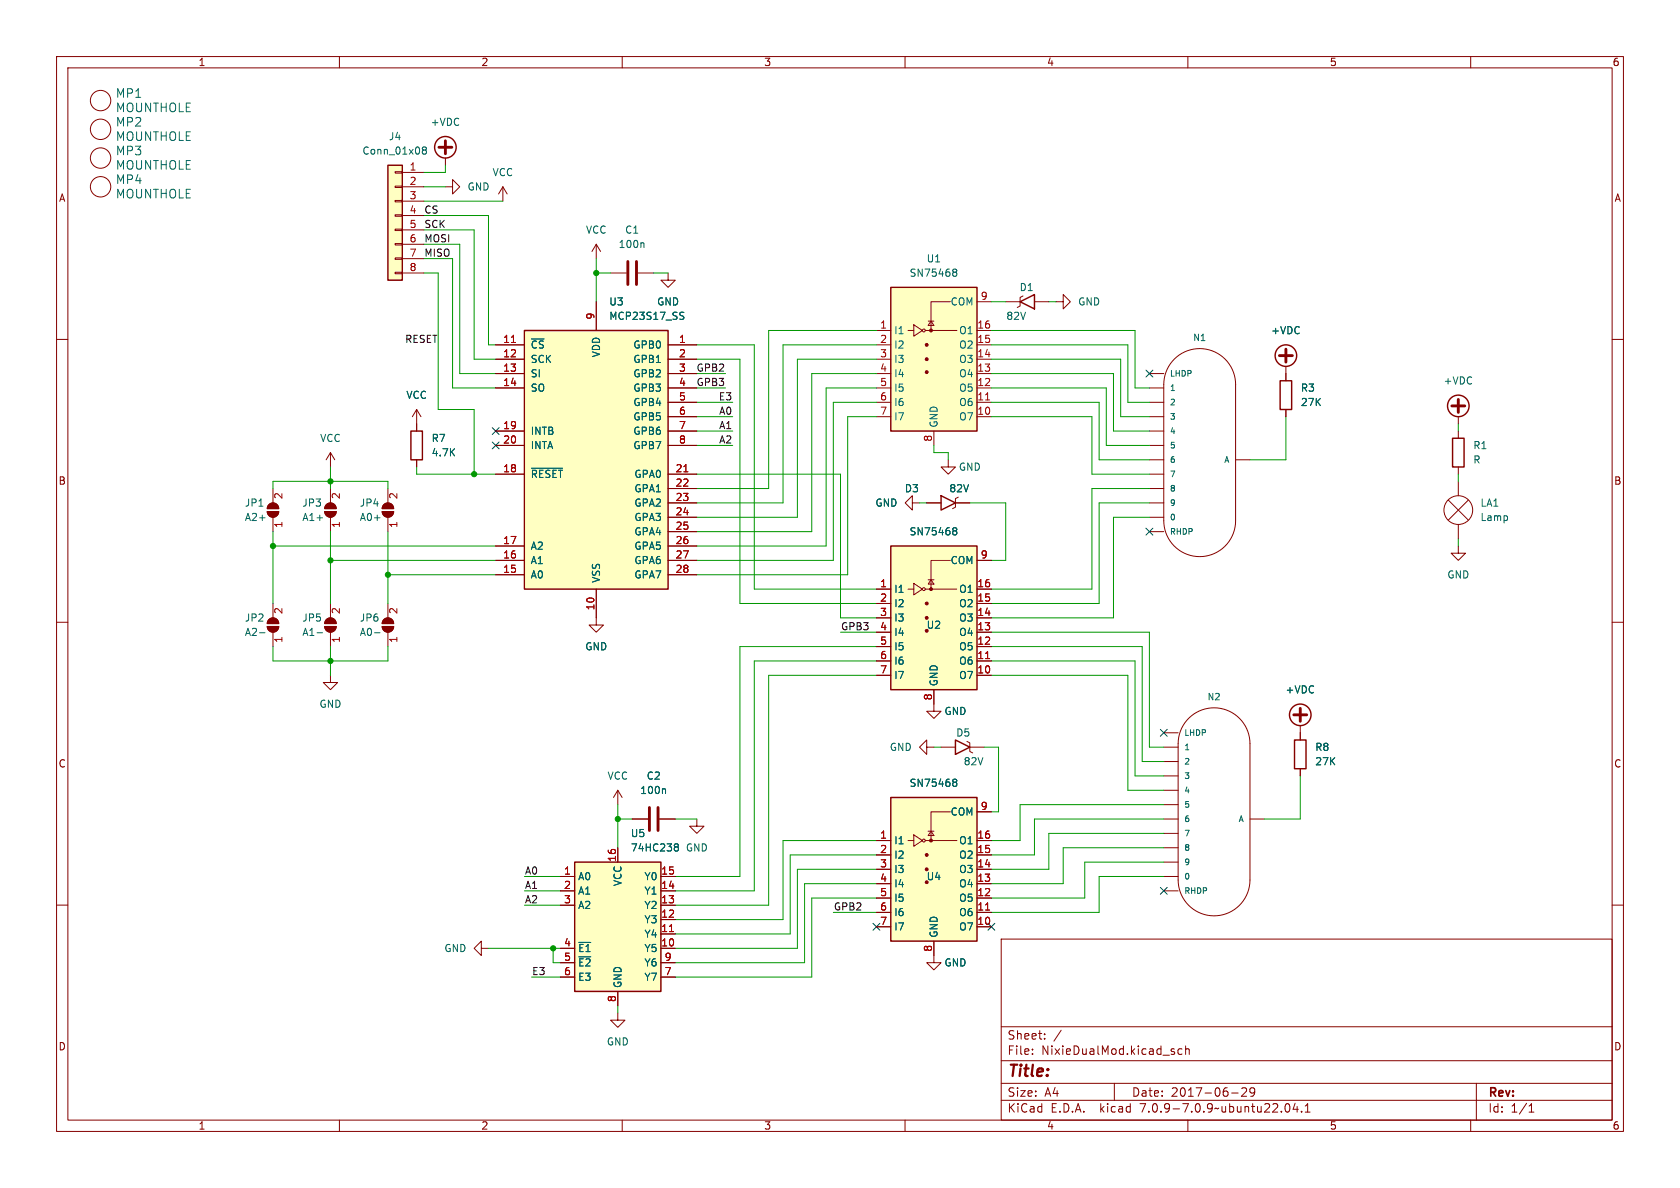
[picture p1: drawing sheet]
<svg xmlns="http://www.w3.org/2000/svg" width="297mm" height="210mm" viewBox="0 0 297 210" stroke-linecap="round" stroke-linejoin="round" font-family="sans-serif">
<g fill="none" stroke="#840000" stroke-width=".18">
<path d="M10 10h277v190h-277zM12 12h273v186h-273zM60 10v2M110 10v2M160 10v2M210 10v2M260 10v2M69.8 38h1.3v.2h-1.3zM69.8 35.4h1.3v.3h-1.3zM69.8 32.9h1.3v.2h-1.3zM69.8 30.4h1.3v.2h-1.3zM71.1 30.5h3.8"/>
<path d="M71.1 33h3.8M71.1 35.6h3.8M71.1 38.1h3.8M78.7 33h1.3v-1.2l1.3 1.2-1.3 1.3v-1.3M78.7 27.9v1.3M88.9 33l-.8 1.3M88.9 33v2.6M88.9 33l.8 1.3M10 60h2M69.8 48.1h1.3v.3h-1.3zM69.8 45.6h1.3v.2h-1.3zM69.8 43.1h1.3v.2h-1.3z"/>
<path d="M69.8 40.5h1.3v.3h-1.3zM71.1 48.3h3.8M71.1 40.6h3.8M71.1 43.2h3.8M71.1 45.7h3.8M105.4 43.2v2.5M105.4 53.3v5.1M105.4 43.2l-.8 1.3M105.4 43.2l.8 1.3M107.9 48.3h2.8M112.8 48.3h2.8M118.1 48.3v1.2h1.3l-1.3 1.3-1.3-1.3h1.3"/>
<path d="M154.9 58.4h2.6M160.5 58.4h1M161.5 57.4l1.6 1-1.6 1zM163.6 58.4h5.6M164.1 56.8h1M164.6 56.8l.5 .7h-1zM168 53.3h-3.4v5.1M172.7 58.4h2.6M172.7 53.3h2.6M177.8 53.3h2.5M180.3 53.3v.8l-.5 .3M180.8 52.3l-.5 .3v.7"/>
<path d="M182.9 53.3h2.5M186.7 53.3h1.3v-1.2l1.2 1.2-1.2 1.3v-1.3M285 60h2M73.7 72.4v3.8M73.7 72.4l-.8 1.3M73.7 72.4l.7 1.3M87.6 61h5.1M87.6 63.5h5.1M87.6 66h5.1M87.6 68.6h5.1M87.6 76.2h5.1M87.6 78.7h5.1"/>
<path d="M118.1 61h5.1M118.1 63.5h5.1M118.1 66h5.1M118.1 68.6h5.1M118.1 76.2h5.1M118.1 78.7h5.1M118.1 71.1h5.1M118.1 73.7h5.1M154.9 61h2.6M154.9 63.5h2.6M154.9 66h2.6M154.9 68.6h2.6"/>
<path d="M154.9 71.1h2.6M154.9 73.7h2.6M165.1 76.2v2.5M172.7 61h2.6M172.7 63.5h2.6M172.7 66h2.6M172.7 68.6h2.6M172.7 71.1h2.6M172.7 73.7h2.6M203.2 66h2.5M203.2 68.6h2.5M203.2 76.2h2.5"/>
<path d="M203.2 78.7h2.5M203.2 71.1h2.5M203.2 73.7h2.5M207.6 63.5a6.4 6.4 0 0 1 6.9-1.4 6.4 6.4 0 0 1 3.9 5.8v24.2a6.4 6.4 0 0 1-6.3 6.3 6.4 6.4 0 0 1-6.4-6.3v-24.2a6.3 6.3 0 0 1 1.9-4.4zM227.3 64.8v2.5M227.3 72.4v1.3M257.8 73.7v1.2M257.8 76.2v1.3M47.2 90.4h2.1a1.02 1.02 0 0 1-1 1 1.02 1.02 0 0 1-1.1-1zM47.6 89.2a1.02 1.02 0 0 1 1.1-.2 1.02 1.02 0 0 1 .6 .9h-2.1zM48.3 86.4v2.5M48.3 91.4v2.6"/>
<path d="M57.4 90.4h2a1.02 1.02 0 0 1-1 1 1.02 1.02 0 0 1-1-1zM57.7 89.2a1.02 1.02 0 0 1 1.1-.2 1.02 1.02 0 0 1 .6 .9h-2zM58.4 80v2.6M58.4 86.4v2.5M58.4 91.4v2.6M58.4 80l-.7 1.3M58.4 80l.8 1.3M67.6 90.4h2a1.02 1.02 0 0 1-1 1 1.02 1.02 0 0 1-1-1zM67.9 89.2a1.02 1.02 0 0 1 1.1-.2 1.02 1.02 0 0 1 .6 .9h-2zM68.6 86.4v2.5M68.6 91.4v2.6M73.7 81.3v1.3"/>
<path d="M87.6 99.1h5.1M87.6 96.5h5.1M87.6 83.8h5.1M118.1 99.1h5.1M118.1 96.5h5.1M118.1 83.8h5.1M118.1 86.4h5.1M118.1 88.9h5.1M118.1 91.4h5.1M118.1 94h5.1M161.3 88.9v1.3l-1.3-1.3 1.3-1.3v1.3h1.3M163.8 88.9h2.6"/>
<path d="M167.6 81.3v1.3h1.3l-1.3 1.2-1.2-1.2h1.2M168 99.1h-3.4v5M168.9 88.9v.8l-.5 .2M168.9 88.9h2.5M169.4 87.9l-.5 .2v.8M172.7 99.1h2.6M203.2 83.8h2.5M203.2 86.4h2.5M203.2 88.9h2.5M203.2 91.4h2.5M203.2 94h2.5M203.2 81.3h2.5"/>
<path d="M218.4 81.3h2.6M256 88.4l3.6 3.5M257.8 96.5v1.3h1.3l-1.3 1.3-1.3-1.3h1.3M257.8 82.6v1.2M257.8 85.1v2.5M257.8 92.7v2.6M259.6 88.4l-3.6 3.5M10 110h2M47.2 110.7h2.1a1.02 1.02 0 0 1-1 1.1 1.02 1.02 0 0 1-1.1-1.1zM47.6 109.5a1.02 1.02 0 0 1 1.1-.2 1.02 1.02 0 0 1 .6 .9h-2.1zM48.3 106.7v2.5M48.3 111.8v2.5"/>
<path d="M57.4 110.7h2a1.02 1.02 0 0 1-1 1.1 1.02 1.02 0 0 1-1-1.1zM57.7 109.5a1.02 1.02 0 0 1 1.1-.2 1.02 1.02 0 0 1 .6 .9h-2zM58.4 119.4v1.3h1.3l-1.3 1.2-1.3-1.2h1.3M58.4 106.7v2.5M58.4 111.8v2.5M67.6 110.7h2a1.02 1.02 0 0 1-1 1.1 1.02 1.02 0 0 1-1-1.1zM67.9 109.5a1.02 1.02 0 0 1 1.1-.2 1.02 1.02 0 0 1 .6 .9h-2zM68.6 106.7v2.5M68.6 111.8v2.5M87.6 101.6h5.1M105.4 104.1v6.4h1.3l-1.3 1.3-1.3-1.3h1.3M118.1 101.6h5.1"/>
<path d="M154.9 104.1h2.6M154.9 119.4h2.6M154.9 116.8h2.6M154.9 114.3h2.6M154.9 111.8h2.6M154.9 109.2h2.6M154.9 106.7h2.6M160.5 104.1h1M161.5 103.1l1.6 1-1.6 1.1zM163.6 104.1h5.6M164.1 102.5h1M164.6 102.5l.5 .8h-1z"/>
<path d="M172.7 104.1h2.6M172.7 119.4h2.6M172.7 116.8h2.6M172.7 114.3h2.6M172.7 111.8h2.6M172.7 109.2h2.6M172.7 106.7h2.6M285 110h2M109.2 139.7v2.5M109.2 139.7l-.7 1.3M109.2 139.7l.8 1.3M163.8 132.1v-1.3l-1.2 1.3 1.2 1.3v-1.3h1.3"/>
<path d="M165.1 121.9v3.8h1.3l-1.3 1.3-1.3-1.3h1.3M166.4 132.1h2.5M170.9 131.1l.5 .2v.8M171.4 132.1v.7l.6 .3M171.4 132.1h2.6M205.7 132.1h2.6M205.7 134.6h2.6M205.7 137.2h2.6M205.7 139.7h2.6M205.7 129.5h2.6M210.2 127a6.4 6.4 0 0 1 6.9-1.4 6.4 6.4 0 0 1 3.9 5.8v24.2a6.4 6.4 0 0 1-6.4 6.3 6.4 6.4 0 0 1-6.3-6.3v-24.2a6.3 6.3 0 0 1 1.9-4.4zM229.9 128.3v2.5"/>
<path d="M229.9 135.9v1.3M10 160h2M99.1 154.9h2.5M99.1 157.5h2.5M109.2 149.9v2.5M111.8 144.8h2.8M116.6 144.8h2.8M116.8 154.9h2.6M116.8 157.5h2.6M123.2 144.8v1.3h1.3l-1.3 1.2-1.3-1.2h1.3M154.9 148.6h2.6M154.9 158.8h2.6"/>
<path d="M154.9 156.2h2.6M154.9 153.7h2.6M154.9 151.1h2.6M160.5 148.6h1M161.5 147.6l1.6 1-1.6 1zM163.6 148.6h5.6M164.1 146.9h1M164.6 146.9l.5 .8h-1zM168 143.5h-3.4v5.1M172.7 148.6h2.6M172.7 158.8h2.6M172.7 156.2h2.6"/>
<path d="M172.7 153.7h2.6M172.7 151.1h2.6M172.7 143.5h2.6M205.7 144.8h2.6M205.7 154.9h2.6M205.7 157.5h2.6M205.7 142.2h2.6M205.7 147.3h2.6M205.7 149.9h2.6M205.7 152.4h2.6M221 144.8h2.5M285 160h2"/>
<path d="M85.1 167.6v-1.2l-1.3 1.2 1.3 1.3v-1.3h1.3M99.1 167.6h2.5M99.1 160h2.5M99.1 170.2h2.5M99.1 172.7h2.5M109.2 179.1v1.2h1.3l-1.3 1.3-1.3-1.3h1.3M109.2 175.3v2.5M116.8 167.6h2.6M116.8 165.1h2.6M116.8 162.6h2.6M116.8 160h2.6M116.8 170.2h2.6"/>
<path d="M116.8 172.7h2.6M154.9 163.8h2.6M154.9 161.3h2.6M165.1 166.4v3.8h1.3l-1.3 1.3-1.3-1.3h1.3M172.7 163.8h2.6M172.7 161.3h2.6M177 166h108v32h-108zM60 198v2M110 198v2M160 198v2M177 194.5h108M177 191.5h108"/>
<path d="M177 187.5h108M177 181.5h108M182.5 186.3v.1M182.5 185.5v.1M184.7 183.6v.1M184.7 182.8v.1M187.6 182.1l-1.3 2M197 191.5v3M207.5 185.9l.2 .2-.2 .3M207.5 185.4l.1 .1M209 185.5l-.5-.1-.3 .3v.4l.2 .2h.6M209.6 185.5l.2-.1 .4 .1v.9"/>
<path d="M209.6 184.9v1.5M210 198v2M217.7 193.2h1.2M219.5 192.4l.6-.1 .2 .1 .1 .3-.9 1.1h.9M221.8 192.9l-.3 .3h-.3l-.2-.3 .1-.5 .4-.1 .2 .1a.99 .99 0 0 1-.3 1.4h-.3M227.3 195.2l.2-.1a.81 .81 0 0 1 .6 .6 .81 .81 0 0 1-.3 .8l-.1 .1a.81 .81 0 0 1-.4-1.4zM229 195l-.4 1.1h.9M229.3 195.6v1M230.1 196.5v.1M230.7 196.6h.9M230.7 195.5l.5-.4v1.5M260 198v2"/>
<path d="M261 191.5v6.5M270.3 196.6h.9M270.3 195.5l.4-.4v1.5"/>
<circle cx="17.8" cy="17.8" r="1.8"/>
<circle cx="17.8" cy="27.9" r="1.8"/>
<circle cx="17.8" cy="33" r="1.8"/>
<circle cx="17.8" cy="22.9" r="1.8"/>
<circle cx="163.3" cy="58.4" r=".25"/>
<circle cx="257.8" cy="90.2" r="2.54"/>
<circle cx="163.3" cy="104.1" r=".25"/>
<circle cx="163.3" cy="148.6" r=".25"/>
</g>
<g fill="none" stroke="#840000" stroke-width=".25">
<path d="M68.6 29.2h2.5v20.3h-2.5zM92.7 58.4h25.4v45.7h-25.4zM157.5 50.8h15.2v25.4h-15.2zM180.3 53.3l2.6-1.2v2.5zM72.6 76.2h2.1v5.1h-2.1zM226.3 67.3h2v5.1h-2zM256.8 77.5h2v5.1h-2zM157.5 96.5h15.2v25.4h-15.2zM166.4 87.6l2.5 1.3-2.5 1.3zM168.9 130.8l2.5 1.3-2.5 1.3zM228.9 130.8h2v5.1h-2zM101.6 152.4h15.2v22.9h-15.2z"/>
<path d="M157.5 141h15.2v25.4h-15.2z"/>
<circle cx="78.7" cy="26" r="1.9"/>
<circle cx="227.3" cy="62.9" r="1.9"/>
<circle cx="257.8" cy="71.8" r="1.9"/>
<circle cx="229.9" cy="126.4" r="1.9"/>
</g>
<path d="M77.6 26h2.3M78.7 24.9v2.3M111 46.2v4.1M112.5 46.2v4.1M226.2 62.9h2.3M227.3 61.7v2.3M256.7 71.8h2.3M257.8 70.6v2.3M228.7 126.4h2.3M229.9 125.2v2.3M114.8 142.7v4.1M116.3 142.7v4.1" fill="none" stroke="#840000" stroke-width=".51"/>
<g fill="none" stroke="#006464" stroke-width=".18">
<path d="M74.9 26.5l-.2-.2 .2-.3h.2l.3 .2-.3 .3M74.9 26.5l-.2 .3v.3l.2 .1h.4l.1-.2v-.2l-.3-.3M74.9 26.5h.2M113.7 42.9l.1 .2v.7M120.4 55.8l.4 .1 .1 .3-.2 .3h-.3M120.4 55.2l.5 .1M168.5 48.1h.2M168.5 47.6h.4l.2 .1 .1 .2-.3 .2M168.7 48.1h.2M168.7 48.1l-.2 .1M168.9 48.1l.3 .3-.1 .3-.2 .1h-.4M94 82.8h5.4"/>
<path d="M168.5 93.4l.4-.1 .2 .1 .1 .2-.3 .2M168.5 93.8h.2M168.7 93.8h.2M168.7 93.8l-.2 .1M168.9 93.8l.3 .3-.1 .3-.2 .2-.4-.1M45.9 111.9h1M56.1 111.9h.9M66.2 111.9h1M117.5 139.4l.2 .2v.7M168.5 137.8l.4-.1 .2 .2 .1 .1-.3 .3M168.5 138.2l.2 .1M168.7 138.3h.2"/>
<path d="M168.7 138.3h-.2M168.9 138.3l.3 .2-.1 .4-.2 .1-.4-.1M119.3 149.7h.1M119.3 149.2h.4l.2 .1v.2l-.2 .2M119.4 149.7h.3M119.4 149.7l-.1 .1M119.7 149.7l.2 .3v.3l-.2 .1h-.4M102.3 166.6h2.1"/>
</g>
<g fill="#ffffc2" stroke="#ffffc2" stroke-width=".18">
<path d="M92.7 58.4h25.4v45.7h-25.4z"/>
<path d="M157.5 50.8h15.2v25.4h-15.2z"/>
<path d="M101.6 152.4h15.2v22.9h-15.2z"/>
<path d="M157.5 96.5h15.2v25.4h-15.2z"/>
<path d="M157.5 141h15.2v25.4h-15.2z"/>
<path d="M68.6 29.2h2.5v20.3h-2.5z"/>
</g>
<path d="M90.4 60.5h.7M174.2 70.7h.8M120.9 83.4h.7M174.2 116.4h.8M118.4 164.7h.7M174.2 160.9h.8" fill="none" stroke="#a90000" stroke-width=".18"/>
<g fill="#840000" stroke="#840000" stroke-width=".18">
<path d="M57.4 90.4h2a1.02 1.02 0 0 1-1 1 1.02 1.02 0 0 1-1-1z"/>
<path d="M57.7 89.2a1.02 1.02 0 0 1 1.1-.2 1.02 1.02 0 0 1 .6 .9h-2z"/>
<path d="M67.6 90.4h2a1.02 1.02 0 0 1-1 1 1.02 1.02 0 0 1-1-1z"/>
<path d="M67.9 89.2a1.02 1.02 0 0 1 1.1-.2 1.02 1.02 0 0 1 .6 .9h-2z"/>
<path d="M47.2 110.7h2.1a1.02 1.02 0 0 1-1 1.1 1.02 1.02 0 0 1-1.1-1.1z"/>
<path d="M47.6 109.5a1.02 1.02 0 0 1 1.1-.2 1.02 1.02 0 0 1 .6 .9h-2.1z"/>
<path d="M47.2 90.4h2.1a1.02 1.02 0 0 1-1 1 1.02 1.02 0 0 1-1.1-1z"/>
<path d="M47.6 89.2a1.02 1.02 0 0 1 1.1-.2 1.02 1.02 0 0 1 .6 .9h-2.1z"/>
<path d="M67.6 110.7h2a1.02 1.02 0 0 1-1 1.1 1.02 1.02 0 0 1-1-1.1z"/>
<path d="M67.9 109.5a1.02 1.02 0 0 1 1.1-.2 1.02 1.02 0 0 1 .6 .9h-2z"/>
<path d="M57.4 110.7h2a1.02 1.02 0 0 1-1 1.1 1.02 1.02 0 0 1-1-1.1z"/>
<path d="M57.7 109.5a1.02 1.02 0 0 1 1.1-.2 1.02 1.02 0 0 1 .6 .9h-2z"/>
<circle cx="163.8" cy="65.8" r=".25"/>
<circle cx="163.8" cy="63.5" r=".25"/>
<circle cx="163.8" cy="61" r=".25"/>
<circle cx="164.6" cy="58.4" r=".25"/>
<circle cx="163.8" cy="109.2" r=".25"/>
<circle cx="163.8" cy="106.7" r=".25"/>
<circle cx="164.6" cy="104.1" r=".25"/>
<circle cx="163.8" cy="153.7" r=".25"/>
<circle cx="163.8" cy="151.1" r=".25"/>
<circle cx="164.6" cy="148.6" r=".25"/>
</g>
<g fill="none" stroke="#009600" stroke-width=".18">
<path d="M74.9 38.1h11.5v22.9h1.2M74.9 33h3.8M74.9 35.6h14M78.7 29.2v1.3h-3.8M74.9 45.7h5.1v22.9h7.6M74.9 48.3h2.6v24.1h6.3v11.4M74.9 43.2h6.4v22.8h6.3M74.9 40.6h8.9v22.9h3.8M105.4 45.7v7.6M105.4 48.3h2.5M115.6 48.3h2.5M154.9 58.4h-19v28h-12.7"/>
<path d="M175.3 58.4h25.4v10.2h2.5M175.3 53.3h2.5M185.4 53.3h1.3M123.2 61h10.1v43.1h21.6M123.2 73.7h6.3M123.2 71.1h6.3M123.2 68.6h5.1M123.2 66h5.1M123.2 63.5h7.6v43.2h24.1M123.2 76.2h6.3M123.2 78.7h6.3M154.9 61h-16.5v27.9h-15.2"/>
<path d="M154.9 73.7h-5v27.9h-26.7M154.9 63.5h-13.9v27.9h-17.8M154.9 71.1h-7.6v28h-24.1M154.9 68.6h-8.9v27.9h-22.8M154.9 66h-11.4v28h-20.3M165.1 78.7v1.3h2.5v1.3M175.3 73.7h17.7v10.1h10.2M175.3 63.5h22.8v10.2h5.1M175.3 71.1h19v10.2h8.9M175.3 61h24.1v10.1h3.8M175.3 68.6h20.3v10.1h7.6M175.3 66h21.5v10.2h6.4"/>
<path d="M227.3 73.7v7.6h-6.3M257.8 74.9v1.3M48.3 96.5h39.3M48.3 86.4v-1.3h20.3v1.3M48.3 94v12.7M58.4 99.1h29.2M58.4 82.6v3.8M58.4 94v12.7M68.6 94v12.7M73.7 82.6v1.2h13.9M123.2 83.8h25.4v25.4h6.3M162.6 88.9h1.2"/>
<path d="M171.4 88.9h6.4v10.2h-2.5M203.2 91.4h-6.4v17.8h-21.5M203.2 86.4h-10.2v17.7h-17.7M203.2 88.9h-8.9v17.8h-19M257.8 83.8v1.3M257.8 95.3v1.2M48.3 114.3v2.5h20.3v-2.5M58.4 114.3v5.1M68.6 101.6h19M148.6 111.8h6.3M154.9 116.8h-21.6v40.7h-13.9M154.9 119.4h-19v40.6h-16.5"/>
<path d="M154.9 114.3h-24.1v40.6h-11.4M175.3 119.4h24.1v20.3h6.3M175.3 116.8h25.4v20.4h5M175.3 114.3h26.6v20.3h3.8M175.3 111.8h27.9v20.3h2.5M165.1 132.1h1.3M174 132.1h2.5v11.4h-1.2M229.9 137.2v7.6h-6.4M92.7 157.5h6.4M92.7 154.9h6.4M109.2 142.2v7.7M109.2 144.8h2.6"/>
<path d="M119.4 144.8h3.8M154.9 158.8h-11.4v13.9h-24.1M154.9 151.1h-15.2v14h-20.3M154.9 148.6h-16.5v14h-19M154.9 156.2h-12.7v14h-22.8M154.9 153.7h-13.9v13.9h-21.6M205.7 144.8h-22.8v6.3h-7.6M205.7 142.2h-25.4v6.4h-5M205.7 154.9h-11.4v6.4h-19M205.7 149.9h-17.7v6.3h-12.7M205.7 152.4h-13.9v6.4h-16.5M205.7 147.3h-20.3v6.4h-10.1"/>
<path d="M86.4 167.6h12.7M92.7 160h6.4M94 172.7h5.1M97.8 167.6v2.6h1.3M109.2 177.8v1.3M147.3 161.3h7.6"/>
</g>
<g fill="none" stroke="#000084" stroke-width=".18">
<path d="M87 78.1l1.2 1.2M87 75.6l1.2 1.2M88.2 78.1l-1.2 1.2M88.2 75.6l-1.2 1.2M202.6 65.4l1.2 1.2M203.8 65.4l-1.2 1.2M202.6 93.4l1.2 1.2M203.8 93.4l-1.2 1.2M205.1 128.9l1.2 1.2M206.3 128.9l-1.2 1.2M205.1 156.9l1.2 1.2M206.3 156.9l-1.2 1.2"/>
<path d="M154.3 163.2l1.2 1.2M155.5 163.2l-1.2 1.2M174.7 163.2l1.2 1.2M175.9 163.2l-1.2 1.2"/>
</g>
<g fill="#009600" stroke="#009600" stroke-width=".18">
<circle cx="48.3" cy="96.5" r=".46"/>
<circle cx="68.6" cy="101.6" r=".46"/>
<circle cx="58.4" cy="116.8" r=".46"/>
<circle cx="109.2" cy="144.8" r=".46"/>
<circle cx="97.8" cy="167.6" r=".46"/>
<circle cx="105.4" cy="48.3" r=".46"/>
<circle cx="83.8" cy="83.8" r=".46"/>
<circle cx="58.4" cy="85.1" r=".46"/>
<circle cx="58.4" cy="99.1" r=".46"/>
</g>
<text font-size="2.8" fill="#840000" x="178" y="190.9">Title:</text>
<g font-size="2.1" fill="#006464">
<text x="20.4" y="17.5">MP1</text>
<text x="20.4" y="22.6">MP2</text>
<text x="20.4" y="20">MOUNTHOLE</text>
<text x="20.4" y="27.7">MP3</text>
<text x="20.4" y="25.1">MOUNTHOLE</text>
<text x="20.4" y="32.7">MP4</text>
<text x="20.4" y="35.3">MOUNTHOLE</text>
<text x="20.4" y="30.2">MOUNTHOLE</text>
</g>
<g font-size="2.1" fill="#840000">
<text x="178" y="184">Sheet:</text>
<text x="178" y="186.7">File:</text>
<text x="184.1" y="186.7">NixieDualMod.kicad_sch</text>
<text x="178" y="196.9">KiCad</text>
<text x="178" y="194.1">Size:</text>
<text x="184.7" y="194.1">A4</text>
<text x="185.7" y="196.9">E.D.A.</text>
<text x="194.6" y="196.9">kicad</text>
<text x="200" y="194.1">Date:</text>
<text x="201.8" y="196.9">7.0.9-7.0.9~ubuntu22.04.1</text>
<text x="207" y="194.1">2017-06-29</text>
<text x="263" y="194.3">Rev:</text>
<text x="263" y="196.9">Id:</text>
<text x="267.1" y="196.9">1/1</text>
</g>
<g font-size="1.8" fill="#840000">
<text x="35" y="11.9">1</text>
<text x="85" y="11.9">2</text>
<text x="135" y="11.9">3</text>
<text x="185" y="11.9">4</text>
<text x="235" y="11.9">5</text>
<text x="285" y="11.9">6</text>
<text x="10.3" y="35.9">A</text>
<text x="285.3" y="35.9">A</text>
<text x="10.3" y="85.9">B</text>
<text x="285.3" y="85.9">B</text>
<text x="10.3" y="135.9">C</text>
<text x="285.3" y="135.9">C</text>
<text x="10.3" y="185.9">D</text>
<text x="285.3" y="185.9">D</text>
<text x="35" y="199.9">1</text>
<text x="85" y="199.9">2</text>
<text x="135" y="199.9">3</text>
<text x="185" y="199.9">4</text>
<text x="235" y="199.9">5</text>
<text x="285" y="199.9">6</text>
</g>
<g font-size="1.8" fill="#006464">
<text x="76" y="22.5">+VDC</text>
<text x="64" y="27.5">Conn_01x08</text>
<text x="68.7" y="25">J4</text>
<text x="82.6" y="33.9">GND</text>
<text x="87" y="31.3">VCC</text>
<text x="103.5" y="41.5">VCC</text>
<text x="110.4" y="41.5">C1</text>
<text x="109.3" y="44">100n</text>
<text x="163.7" y="46.6">U1</text>
<text x="160.7" y="49.1">SN75468</text>
<text x="180.2" y="51.7">D1</text>
<text x="107.6" y="54.2">U3</text>
<text x="107.6" y="56.7">MCP23S17_SS</text>
<text x="116.1" y="54.2">GND</text>
<text x="158" y="59.3">I1</text>
<text x="168" y="54.2">COM</text>
<text x="169.5" y="59.3">O1</text>
<text x="177.8" y="56.7">82V</text>
<text x="190.5" y="54.2">GND</text>
<text x="224.6" y="59.3">+VDC</text>
<text x="93.7" y="61.8">~{CS}</text>
<text x="93.7" y="64.4">SCK</text>
<text x="106.3" y="63.3" transform="rotate(-90 106.3 63.3)">VDD</text>
<text x="111.9" y="61.8">GPB0</text>
<text x="111.9" y="64.4">GPB1</text>
<text x="158" y="61.8">I2</text>
<text x="158" y="64.4">I3</text>
<text x="169.5" y="64.4">O3</text>
<text x="169.5" y="61.8">O2</text>
<text x="71.7" y="70.7">VCC</text>
<text x="93.7" y="66.9">SI</text>
<text x="93.7" y="69.4">SO</text>
<text x="111.9" y="66.9">GPB2</text>
<text x="111.9" y="69.4">GPB3</text>
<text x="111.9" y="72">GPB4</text>
<text x="158" y="66.9">I4</text>
<text x="158" y="69.4">I5</text>
<text x="158" y="72">I6</text>
<text x="169.5" y="72">O6</text>
<text x="169.5" y="69.4">O5</text>
<text x="169.5" y="66.9">O4</text>
<text x="229.9" y="69.4">R3</text>
<text x="229.9" y="72">27K</text>
<text x="255.1" y="68.2">+VDC</text>
<text x="93.7" y="77.1">INTB</text>
<text x="111.9" y="74.5">GPB5</text>
<text x="111.9" y="77.1">GPB6</text>
<text x="158" y="74.5">I7</text>
<text x="166" y="75.7" transform="rotate(-90 166 75.7)">GND</text>
<text x="169.5" y="74.5">O7</text>
<text x="56.5" y="78.3">VCC</text>
<text x="76.2" y="78.3">R7</text>
<text x="76.2" y="80.9">4.7K</text>
<text x="93.7" y="79.6">INTA</text>
<text x="111.9" y="79.6">GPB7</text>
<text x="169.4" y="83.4">GND</text>
<text x="260.4" y="79.6">R1</text>
<text x="260.4" y="82.1">R</text>
<text x="43.2" y="89.8">JP1</text>
<text x="53.3" y="89.8">JP3</text>
<text x="63.5" y="89.8">JP4</text>
<text x="93.7" y="84.7">~{RESET}</text>
<text x="112.1" y="84.7">GPA0</text>
<text x="112.1" y="87.2">GPA1</text>
<text x="112.1" y="89.8">GPA2</text>
<text x="154.7" y="89.8">GND</text>
<text x="159.9" y="87.2">D3</text>
<text x="167.7" y="87.2">82V</text>
<text x="261.6" y="89.8">LA1</text>
<text x="43.2" y="92.3">A2+</text>
<text x="53.3" y="92.3">A1+</text>
<text x="63.5" y="92.3">A0+</text>
<text x="112.1" y="92.3">GPA3</text>
<text x="112.1" y="94.8">GPA4</text>
<text x="160.7" y="94.8">SN75468</text>
<text x="261.6" y="92.3">Lamp</text>
<text x="93.7" y="99.9">A1</text>
<text x="93.7" y="97.4">A2</text>
<text x="112.1" y="97.4">GPA5</text>
<text x="112.1" y="99.9">GPA6</text>
<text x="168" y="99.9">COM</text>
<text x="93.7" y="102.5">A0</text>
<text x="106.3" y="103.1" transform="rotate(-90 106.3 103.1)">VSS</text>
<text x="112.1" y="102.5">GPA7</text>
<text x="158" y="105">I1</text>
<text x="158" y="107.5">I2</text>
<text x="169.5" y="107.5">O2</text>
<text x="169.5" y="105">O1</text>
<text x="255.8" y="102.5">GND</text>
<text x="43.2" y="110.1">JP2</text>
<text x="43.2" y="112.6">A2-</text>
<text x="53.3" y="110.1">JP5</text>
<text x="53.3" y="112.6">A1-</text>
<text x="63.5" y="110.1">JP6</text>
<text x="63.5" y="112.6">A0-</text>
<text x="158" y="110.1">I3</text>
<text x="158" y="112.6">I4</text>
<text x="163.7" y="111.4">U2</text>
<text x="169.5" y="112.6">O4</text>
<text x="169.5" y="110.1">O3</text>
<text x="103.4" y="115.2">GND</text>
<text x="158" y="115.2">I5</text>
<text x="158" y="117.7">I6</text>
<text x="169.5" y="117.7">O6</text>
<text x="169.5" y="115.2">O5</text>
<text x="56.4" y="125.3">GND</text>
<text x="158" y="120.2">I7</text>
<text x="166" y="121.4" transform="rotate(-90 166 121.4)">GND</text>
<text x="169.5" y="120.2">O7</text>
<text x="227.2" y="122.8">+VDC</text>
<text x="166.9" y="126.6">GND</text>
<text x="168.9" y="130.4">D5</text>
<text x="157.2" y="132.9">GND</text>
<text x="170.3" y="135.5">82V</text>
<text x="232.4" y="132.9">R8</text>
<text x="232.4" y="135.5">27K</text>
<text x="107.3" y="138">VCC</text>
<text x="113.1" y="140.6">100n</text>
<text x="114.2" y="138">C2</text>
<text x="160.7" y="139.3">SN75468</text>
<text x="111.4" y="148.2">U5</text>
<text x="158" y="149.5">I1</text>
<text x="168" y="144.4">COM</text>
<text x="169.5" y="149.5">O1</text>
<text x="102.1" y="155.8">A0</text>
<text x="111.4" y="150.7">74HC238</text>
<text x="113.8" y="155.8">Y0</text>
<text x="121.2" y="150.7">GND</text>
<text x="158" y="152">I2</text>
<text x="158" y="154.5">I3</text>
<text x="163.7" y="155.8">U4</text>
<text x="169.5" y="154.5">O3</text>
<text x="169.5" y="152">O2</text>
<text x="102.1" y="158.3">A1</text>
<text x="102.1" y="160.9">A2</text>
<text x="110.1" y="156.7" transform="rotate(-90 110.1 156.7)">VCC</text>
<text x="113.8" y="160.9">Y2</text>
<text x="113.8" y="158.3">Y1</text>
<text x="158" y="157.1">I4</text>
<text x="158" y="159.6">I5</text>
<text x="169.5" y="159.6">O5</text>
<text x="169.5" y="157.1">O4</text>
<text x="113.8" y="166">Y4</text>
<text x="113.8" y="163.4">Y3</text>
<text x="158" y="162.2">I6</text>
<text x="158" y="164.7">I7</text>
<text x="166" y="165.9" transform="rotate(-90 166 165.9)">GND</text>
<text x="169.5" y="164.7">O7</text>
<text x="169.5" y="162.2">O6</text>
<text x="78.5" y="168.5">GND</text>
<text x="102.1" y="168.5">~{E1}</text>
<text x="102.1" y="171">~{E2}</text>
<text x="102.1" y="173.6">E3</text>
<text x="113.8" y="168.5">Y5</text>
<text x="113.8" y="173.6">Y7</text>
<text x="113.8" y="171">Y6</text>
<text x="166.9" y="171">GND</text>
<text x="110.1" y="174.8" transform="rotate(-90 110.1 174.8)">GND</text>
<text x="107.2" y="185">GND</text>
</g>
<g font-size="1.8" fill="#a90000">
<text x="72.3" y="30.2">1</text>
<text x="72.3" y="32.8">2</text>
<text x="72.3" y="35.3">3</text>
<text x="72.3" y="37.8">4</text>
<text x="72.3" y="40.4">5</text>
<text x="72.3" y="42.9">6</text>
<text x="72.3" y="45.5">7</text>
<text x="72.3" y="48">8</text>
<text x="173.3" y="53.1">9</text>
<text x="105.2" y="56.6" transform="rotate(-90 105.2 56.6)">9</text>
<text x="155.5" y="58.2">1</text>
<text x="172.7" y="58.2">16</text>
<text x="88.9" y="60.7">11</text>
<text x="88.9" y="63.2">12</text>
<text x="88.9" y="65.8">13</text>
<text x="119.9" y="60.7">1</text>
<text x="119.9" y="63.2">2</text>
<text x="119.9" y="65.8">3</text>
<text x="155.5" y="60.7">2</text>
<text x="155.5" y="63.2">3</text>
<text x="155.5" y="65.8">4</text>
<text x="172.7" y="65.8">13</text>
<text x="172.7" y="63.2">14</text>
<text x="172.7" y="60.7">15</text>
<text x="88.9" y="68.3">14</text>
<text x="119.9" y="68.3">4</text>
<text x="119.9" y="70.9">5</text>
<text x="155.5" y="68.3">5</text>
<text x="155.5" y="70.9">6</text>
<text x="172.7" y="70.9">11</text>
<text x="172.7" y="68.3">12</text>
<text x="88.9" y="75.9">19</text>
<text x="119.9" y="73.4">6</text>
<text x="119.9" y="75.9">7</text>
<text x="155.5" y="73.4">7</text>
<text x="172.7" y="73.4">10</text>
<text x="88.9" y="83.6">18</text>
<text x="88.9" y="78.5">20</text>
<text x="119.3" y="83.6">21</text>
<text x="119.9" y="78.5">8</text>
<text x="164.8" y="78.2" transform="rotate(-90 164.8 78.2)">8</text>
<text x="50.2" y="88.3" transform="rotate(-90 50.2 88.3)">2</text>
<text x="60.4" y="88.3" transform="rotate(-90 60.4 88.3)">2</text>
<text x="70.6" y="88.3" transform="rotate(-90 70.6 88.3)">2</text>
<text x="119.3" y="86.1">22</text>
<text x="119.3" y="88.6">23</text>
<text x="50.2" y="93.4" transform="rotate(-90 50.2 93.4)">1</text>
<text x="60.4" y="93.4" transform="rotate(-90 60.4 93.4)">1</text>
<text x="70.6" y="93.4" transform="rotate(-90 70.6 93.4)">1</text>
<text x="119.3" y="91.2">24</text>
<text x="119.3" y="93.7">25</text>
<text x="88.9" y="101.3">15</text>
<text x="88.9" y="98.8">16</text>
<text x="88.9" y="96.3">17</text>
<text x="119.3" y="96.3">26</text>
<text x="119.3" y="98.8">27</text>
<text x="119.3" y="101.3">28</text>
<text x="173.3" y="98.8">9</text>
<text x="105.2" y="108" transform="rotate(-90 105.2 108)">10</text>
<text x="155.5" y="103.9">1</text>
<text x="155.5" y="106.4">2</text>
<text x="172.7" y="106.4">15</text>
<text x="172.7" y="103.9">16</text>
<text x="50.2" y="113.7" transform="rotate(-90 50.2 113.7)">1</text>
<text x="50.2" y="108.7" transform="rotate(-90 50.2 108.7)">2</text>
<text x="60.4" y="113.7" transform="rotate(-90 60.4 113.7)">1</text>
<text x="60.4" y="108.7" transform="rotate(-90 60.4 108.7)">2</text>
<text x="70.6" y="113.7" transform="rotate(-90 70.6 113.7)">1</text>
<text x="70.6" y="108.7" transform="rotate(-90 70.6 108.7)">2</text>
<text x="155.5" y="109">3</text>
<text x="155.5" y="111.5">4</text>
<text x="172.7" y="111.5">13</text>
<text x="172.7" y="109">14</text>
<text x="155.5" y="114">5</text>
<text x="155.5" y="116.6">6</text>
<text x="155.5" y="119.1">7</text>
<text x="172.7" y="119.1">10</text>
<text x="172.7" y="116.6">11</text>
<text x="172.7" y="114">12</text>
<text x="164.8" y="123.9" transform="rotate(-90 164.8 123.9)">8</text>
<text x="173.3" y="143.3">9</text>
<text x="155.5" y="148.3">1</text>
<text x="172.7" y="148.3">16</text>
<text x="99.6" y="154.7">1</text>
<text x="109" y="152.4" transform="rotate(-90 109 152.4)">16</text>
<text x="116.8" y="154.7">15</text>
<text x="155.5" y="150.9">2</text>
<text x="155.5" y="153.4">3</text>
<text x="155.5" y="156">4</text>
<text x="172.7" y="156">13</text>
<text x="172.7" y="153.4">14</text>
<text x="172.7" y="150.9">15</text>
<text x="99.6" y="157.2">2</text>
<text x="99.6" y="159.8">3</text>
<text x="116.8" y="159.8">13</text>
<text x="116.8" y="157.2">14</text>
<text x="155.5" y="158.5">5</text>
<text x="155.5" y="161">6</text>
<text x="172.7" y="161">11</text>
<text x="172.7" y="158.5">12</text>
<text x="99.6" y="167.4">4</text>
<text x="116.8" y="167.4">10</text>
<text x="116.8" y="164.8">11</text>
<text x="116.8" y="162.3">12</text>
<text x="155.5" y="163.6">7</text>
<text x="172.7" y="163.6">10</text>
<text x="99.6" y="169.9">5</text>
<text x="99.6" y="172.5">6</text>
<text x="117.4" y="172.5">7</text>
<text x="117.4" y="169.9">9</text>
<text x="164.8" y="168.3" transform="rotate(-90 164.8 168.3)">8</text>
<text x="109" y="177.2" transform="rotate(-90 109 177.2)">8</text>
</g>
<g font-size="1.8" fill="#0f0f0f">
<text x="74.9" y="40.4">SCK</text>
<text x="74.9" y="37.8">CS</text>
<text x="74.9" y="42.9">MOSI</text>
<text x="74.9" y="45.5">MISO</text>
<text x="71.5" y="60.7">RESET</text>
<text x="123" y="65.8">GPB2</text>
<text x="123" y="68.3">GPB3</text>
<text x="127" y="70.9">E3</text>
<text x="127" y="73.4">A0</text>
<text x="127" y="75.9">A1</text>
<text x="127" y="78.5">A2</text>
<text x="148.6" y="111.5">GPB3</text>
<text x="92.7" y="154.7">A0</text>
<text x="92.7" y="159.8">A2</text>
<text x="92.7" y="157.2">A1</text>
<text x="147.3" y="161">GPB2</text>
<text x="94" y="172.5">E3</text>
</g>
<g font-size="1.6" fill="#006464">
<text x="210.8" y="60.5">N1</text>
<text x="213.4" y="124">N2</text>
</g>
<g font-size="1.4" fill="#006464">
<text x="206.8" y="69.3">1</text>
<text x="206.8" y="71.9">2</text>
<text x="206.8" y="66.8">LHDP</text>
<text x="206.8" y="74.4">3</text>
<text x="206.8" y="76.9">4</text>
<text x="206.8" y="79.5">5</text>
<text x="206.8" y="82">6</text>
<text x="216.3" y="82">A</text>
<text x="206.8" y="84.6">7</text>
<text x="206.8" y="87.1">8</text>
<text x="206.8" y="89.6">9</text>
<text x="206.8" y="92.2">0</text>
<text x="206.8" y="94.7">RHDP</text>
<text x="209.3" y="130.3">LHDP</text>
<text x="209.3" y="132.8">1</text>
<text x="209.3" y="135.4">2</text>
<text x="209.3" y="137.9">3</text>
<text x="209.3" y="140.4">4</text>
<text x="209.3" y="143">5</text>
<text x="209.3" y="145.5">6</text>
<text x="209.3" y="148.1">7</text>
<text x="218.8" y="145.5">A</text>
<text x="209.3" y="155.7">0</text>
<text x="209.3" y="150.6">8</text>
<text x="209.3" y="153.1">9</text>
<text x="209.3" y="158.2">RHDP</text>
</g>
</svg>
